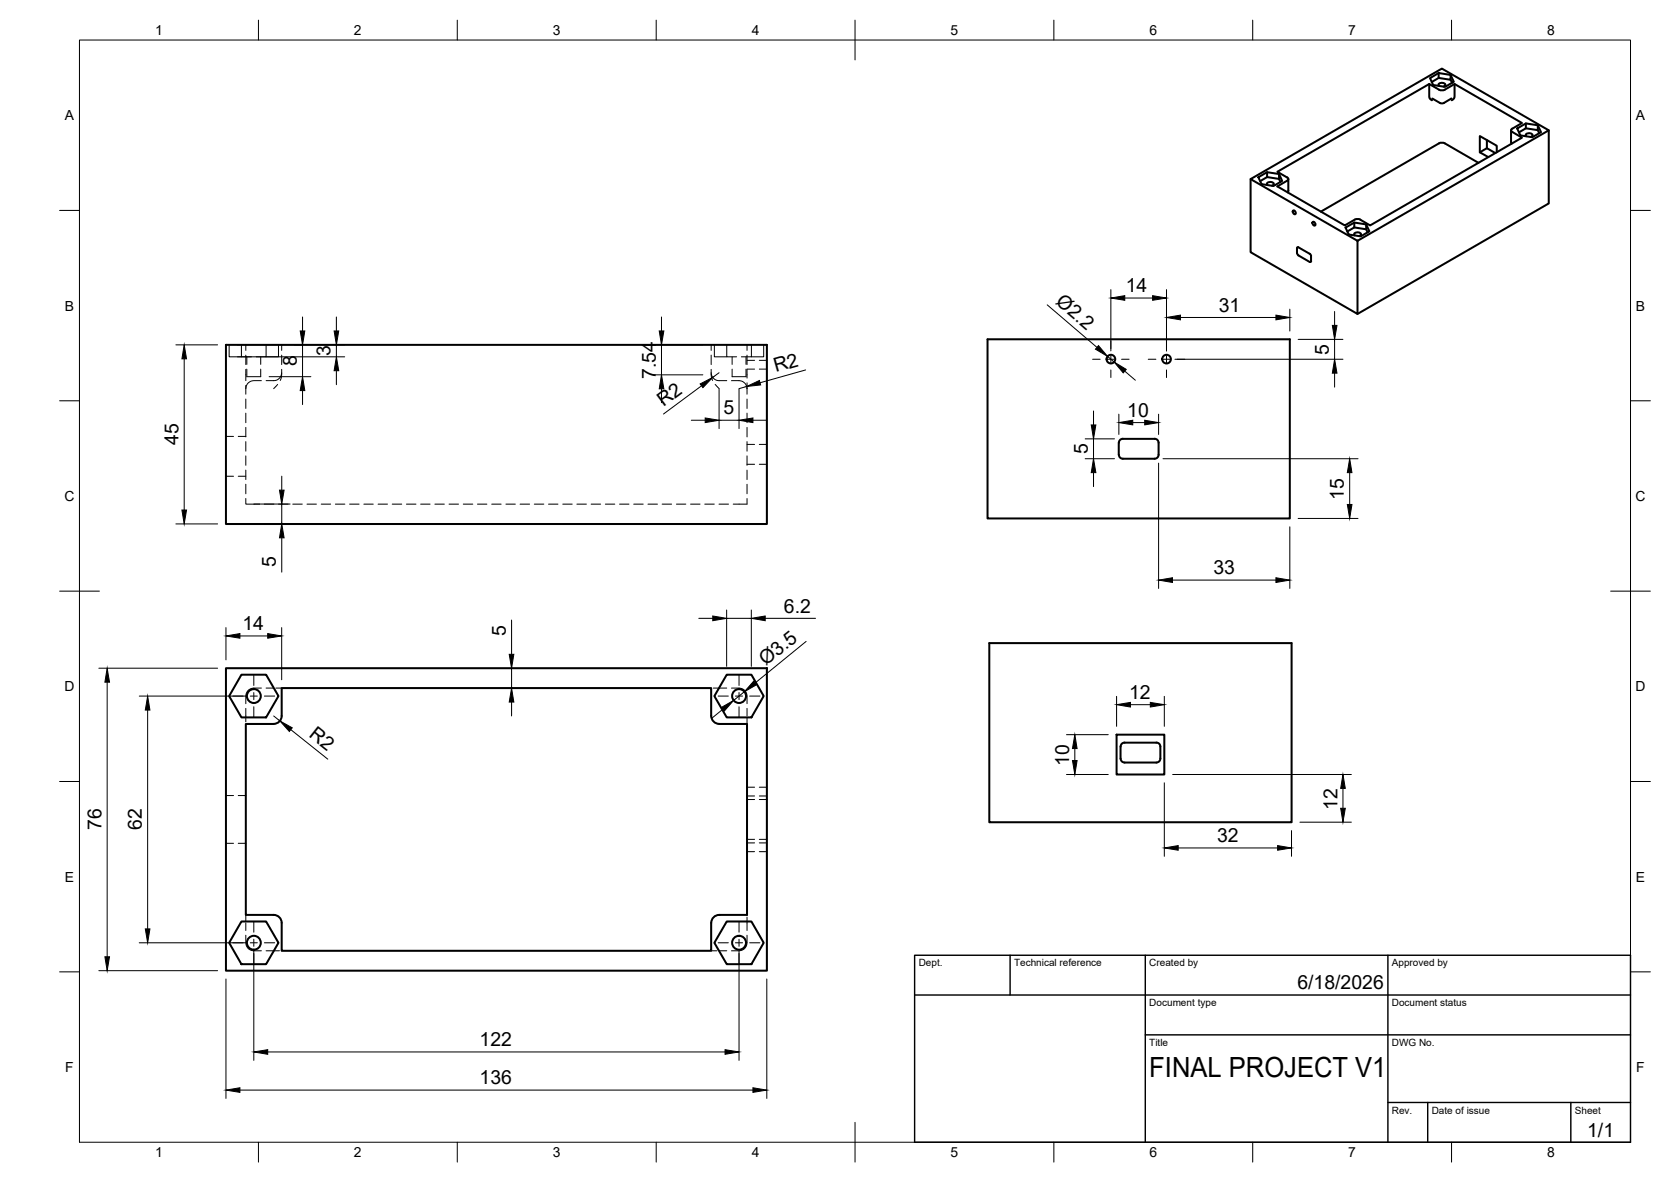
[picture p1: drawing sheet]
<svg xmlns="http://www.w3.org/2000/svg" width="420mm" height="297mm" viewBox="0 0 420 297" stroke-linecap="round" stroke-linejoin="round" font-family="sans-serif">
<!-- layer: Visible -->
<g fill="none" stroke="#000" stroke-width=".51">
<path d="M359.6 19.6l2.1-1.2 3 .4 .8 1.8-2.2 1.2-2.9-.4zM361.7 18.4v1.2l3 .5v-1.3M361.7 19.6l-1.7 1M359.4 21.1v3.2l.2 .5 .5 .4M360.1 24.8l2 1.1M361.8 21.6l-.1-.2a.91 .91 0 0 1 .9-.6 .91 .91 0 0 1 .8 .7l-.4 .2M362.1 25.9l.5 .1 .5-.1M364.7 20.1l.4 .7M365 24.8l-1.9 1.1M365.7 21.1v3.3l-.2 .5-.5 .3M372.1 38.3l1.8-1.1 2.1 1.3M373.9 35.2v2"/>
<path d="M376.3 38.3v-1.7l-4.2-2.4v4.1l2.1 1.2M379.9 32.8l.2 3.3M380.2 32.3l-.2 .2v.5l2.7 1.6-38.2 22-2.5-1.4M380.2 32.3l2.5-1.4-17-9.8-2.4 1.4-.7 .2-.8-.2-2.4-1.4-38.2 22.1 2.4 1.4M381.5 32.3l2.2-1.3 3 .5 .8 1.7-2.2 1.3-3-.5zM383.7 31v1.2l-1.8 1.1M383.7 32.2l3 .5M383.7 34.2l-.1-.2a.91 .91 0 0 1 .9-.5 .91 .91 0 0 1 .8 .6l-.4 .3M386.7 31.5v1.2l.3 .8M389.4 32.8v18.3l-48.1 27.8M314.5 45l48-27.8 26.9 15.6-48.1 27.7zM314.5 45v18.4l26.8 15.5v-18.4"/>
<path d="M316.4 44.5l2.2-1.2 3 .4 .8 1.8-2.2 1.2-3-.4zM318.6 43.3v1.2l-1.7 1M318.6 44.5l3 .5M318.7 46.5l-.2-.2a.91 .91 0 0 1 .9-.6 .91 .91 0 0 1 .9 .7l-.5 .3M321.6 43.7v1.3l.3 .7M323.7 44.6l.2 .2v.4l-2.7 1.6 16.9 9.8 2.9-1.5 1.1 .1M323.9 45v2.9M324 47.9l-.2 .5M325.1 52.9l.5 .2 .2 .7-.6-.2zM330 55.8l.6 .1 .1 .7-.5-.1zM338.3 57.2l2.2-1.3 3 .5 .8 1.7-2.2 1.3-3-.5zM340.5 55.9v1.3l-1.7 1"/>
<path d="M340.5 57.2l3 .4M340.6 59.1l-.1-.1a.91 .91 0 0 1 .9-.6 .91 .91 0 0 1 .8 .6l-.4 .3M343.5 56.4v1.2l.4 .8M371.8 40.9l-8.5-4.9-1.1-.1-30.1 17.3M326.1 63.6v-1.3l.2-.2 3 1.7M326.1 63.6l.4 .6 2.8 1.6 .2 .1 .2-.3M329.3 63.8l.4 .6M329.6 64.4v1.2M56.8 86.7h136v45h-136zM248.3 85.3h76v45h-76zM281.6 110.6l.7-.3h8a1.01 1.01 0 0 1 1 1v3a1.01 1.01 0 0 1-1 1h-8a1.04 1.04 0 0 1-1-1v-3zM56.8 167.9h136v76h-136z"/>
<path d="M60.7 169.6h6.2l3.1 5.3-3.1 5.4h-6.2l-3.1-5.4zM182.7 169.6h6.2l3.1 5.3-3.1 5.4h-6.2l-3.1-5.4zM248.8 161.6h76v45h-76zM280.8 184.6h12v10h-12zM281.7 190.6l.1-3a1.01 1.01 0 0 1 1-1h7.9a.97 .97 0 0 1 1.1 1v3M281.8 190.6a1.01 1.01 0 0 0 1 1h7.9a1.01 1.01 0 0 0 1.1-1M60.7 231.6h6.2l3.1 5.3-3.1 5.4h-6.2l-3.1-5.4zM70.8 231.9v7h108v-7M70.8 231.9a2 2 0 0 0-2-2h-7v-48h7a2 2 0 0 0 2-2v-7h108v7a2.04 2.04 0 0 0 2 2h7v48h-7a2 2 0 0 0-2 2M182.7 231.6h6.2l3.1 5.3-3.1 5.4h-6.2l-3.1-5.4z"/>
<circle cx="279.3" cy="90.3" r="1.09"/>
<circle cx="293.3" cy="90.3" r="1.09"/>
<circle cx="63.8" cy="174.9" r="1.75"/>
<circle cx="185.8" cy="174.9" r="1.75"/>
<circle cx="63.8" cy="236.9" r="1.75"/>
<circle cx="185.8" cy="236.9" r="1.75"/>
</g>
<!-- layer: Hidden -->
<g fill="none" stroke="#000" stroke-width=".25">
<path d="M57.6 86.7v3h3.1v-3M60.7 89.7h2.5M61.8 92.8v2.9M61.8 96.9v.8M61.8 86.7v1.4M61.8 89.2v2.4M62.1 92.8v1.9h3.5v-1.9M62.1 89.7v1.9M65.6 89.7v1.9M65.7 95.7h-1.9a2.04 2.04 0 0 0-2 2v1.4M66.9 86.7v3h-2.5M69.8 96.6l-1 1.1"/>
<path d="M70 86.7v3h-3.1M70.8 92.8v1.7l-.3 1.1M70.8 93.7a2.01 2.01 0 0 1-2 2h-1.9M70.8 86.7v1.4M70.8 89.2v2.4M178.8 93.7a2.01 2.01 0 0 0 2 2h1.9M178.8 92.8v1.7l.4 1.1M178.8 86.7v1.4M178.8 89.2v2.4M179.6 86.7v3h3.1M179.8 96.6l1 1.1M182.7 86.7v3h2.5"/>
<path d="M183.9 95.7h1.9a2.04 2.04 0 0 1 2 2M184.1 92.8v1.9h3.5v-1.9M184.1 89.7v1.9M187.6 89.7v1.9M187.8 96.2v1.5M187.8 92.8v2.2M187.8 86.7v1.4M187.8 89.2v2.4M187.8 97.7v1.4M187.8 92.8h1.9M187.8 90.6h1.9M188.9 86.7v3h-2.5"/>
<path d="M190.9 92.8h1.9M190.9 90.6h1.9M192 86.7v3h-3.1M56.8 119.7h1.9M56.8 109.7h1.9M59.9 119.7h1.9M59.9 109.7h1.9M61.8 100.3v2.3M61.8 103.8v2.4M61.8 107.4v2.4M61.8 111v2.4M61.8 114.6v2.3"/>
<path d="M61.8 118.1v2.4M187.8 100.3v2.3M187.8 103.8v2.4M187.8 107.4v2.4M187.8 111v2.4M187.8 114.6v2.3M187.8 118.1v2.4M187.8 116.7h1.9M187.8 111.7h1.9M190.9 116.7h1.9M190.9 111.7h1.9M61.8 125.3v1.4h3.5"/>
<path d="M61.8 121.7v2.4M66.5 126.7h2.4M70 126.7h2.4M73.6 126.7h2.4M77.2 126.7h2.4M80.8 126.7h2.3M84.3 126.7h2.4M87.9 126.7h2.4M91.5 126.7h2.4M95.1 126.7h2.3M98.6 126.7h2.4M102.2 126.7h2.4"/>
<path d="M105.8 126.7h2.3M109.3 126.7h2.4M112.9 126.7h2.4M116.5 126.7h2.4M120.1 126.7h2.3M123.6 126.7h2.4M127.2 126.7h2.4M130.8 126.7h2.4M134.3 126.7h2.4M137.9 126.7h2.4M141.5 126.7h2.4M145.1 126.7h2.3"/>
<path d="M148.6 126.7h2.4M152.2 126.7h2.4M155.8 126.7h2.4M159.3 126.7h2.4M162.9 126.7h2.4M166.5 126.7h2.4M170.1 126.7h2.3M173.6 126.7h2.4M177.2 126.7h2.4M180.8 126.7h2.4M187.8 125.3v1.4h-3.4M187.8 121.7v2.4"/>
<path d="M61.8 178v3.4M65.7 172.9h-1.9a2 2 0 0 0-2 2v1.9M66.9 172.9h1.9M69.4 172.9h1.4M179.4 172.9h3.3M183.9 172.9h1.9a2 2 0 0 1 2 2v1.9M187.8 178v1.9M56.8 199.9h1.9M59.9 199.9h1.9M187.8 180.5v1.4M187.8 197.8h1.9M190.9 197.8h1.9"/>
<path d="M56.8 211.9h1.9M59.9 211.9h1.9M187.8 200.9h1.9M187.8 210.9h1.9M187.8 214h1.9M187.8 211.8h1.9M187.8 200h1.9M190.9 200.9h1.9M190.9 210.9h1.9M190.9 214h1.9M190.9 211.8h1.9M190.9 200h1.9"/>
<path d="M61.8 229.9v1.5M61.8 235v1.9a2 2 0 0 0 2 2h1.9M61.8 231.9v1.9M66.9 238.9h3.4M178.8 238.9h1.5M180.8 238.9h1.9M187.8 230.5v3.3M187.8 235v1.9a2 2 0 0 1-2 2h-1.9"/>
</g>
<!-- layer: BORDER -->
<g fill="none" stroke="#000" stroke-width=".25">
<path d="M20 10.1h390v276.9h-390zM65 5.1v5M115 5.1v5M165 5.1v5M215 5.1v10M265 5.1v5M315 5.1v5M365 5.1v5M15 52.9h5M410 52.9h5M15 100.7h5M410 100.7h5"/>
<path d="M15 148.6h10M405 148.6h10M15 196.4h5M410 196.4h5M15 244.2h5M410 244.2h5M65 287v5M115 287v5M165 287v5M215 282.1v9.9M265 287v5M315 287v5"/>
<path d="M365 287v5"/>
</g>
<!-- layer: TITLEBLOCK -->
<path d="M230 240.1h180v46.9h-180zM230 250h180M254 240.1v9.9M288 240.1v46.9M349 240.1v46.9M288 260.1h122M349 277.1h61M359 277.1v9.9M395 277.1v9.9" fill="none" stroke="#000" stroke-width=".36"/>
<!-- layer: Smart Centers -->
<g fill="none" stroke="#000" stroke-width=".25">
<path d="M274.7 90.3h1.9M278.4 90.3h1.8M279.3 85.7v1.9M279.3 89.4v1.8M279.3 93v1.9M282 90.3h1.9M288.7 90.3h1.9M292.4 90.3h1.8M293.3 85.7v1.9M293.3 89.4v1.8M293.3 93v1.9M296 90.3h1.9"/>
<path d="M58.6 174.9h2.5M62.9 174.9h1.8M63.8 169.7v2.6M63.8 174v1.8M63.8 177.6v2.6M66.5 174.9h2.6M180.6 174.9h2.5M184.9 174.9h1.8M185.8 169.7v2.6M185.8 174v1.8M185.8 177.6v2.6M188.5 174.9h2.6"/>
<path d="M58.6 236.9h2.5M62.9 236.9h1.8M63.8 231.7v2.6M63.8 236v1.8M63.8 239.6v2.6M66.5 236.9h2.6M180.6 236.9h2.5M184.9 236.9h1.8M185.8 231.7v2.6M185.8 236v1.8M185.8 239.6v2.6M188.5 236.9h2.6"/>
</g>
<!-- layer: FD_Dimensions -->
<g fill="none" stroke="#000" stroke-width=".25">
<path d="M76.1 79.7v3.5M84.6 79.7v3.5M166.3 79.7v3.5M263.3 76.6l12.5 10.7M279.3 72.8v15.4M282.8 74.9h7M293.3 72.8v15.4M296.8 79.8h24M324.3 77.7v5.5M335.6 78.3v3.5M44.2 86.7h10.5M46.3 90.2v38"/>
<path d="M59.7 86.7h27M59.7 89.7h27M67.7 94.7h10.5M76.1 86.7v8M76.1 98.2v3.5M84.6 86.7v3M84.6 93.2v3.5M164.2 86.7h12.5M164.2 94.2h12.5M166.3 86.7v7.5M166.3 97.7v3.5M176.4 97l-9.6 7"/>
<path d="M180.8 93.7l-1.6 1.2M180.8 97.8v9.9M185.8 97.8v9.9M187.7 97.1l-1.9 .6M202.6 93l-11.5 3.2M278.5 89.6l1.7 1.4M282.8 93.3l2.7 2.3M295.4 90.3h42.3M326.4 85.3h11.3M335.6 85.3v5M335.6 93.8v3.5M70.8 119.7v3.5"/>
<path d="M173.8 105.6h3.5M180.8 105.6h5M189.3 105.6h3.5M272.9 110.3h7.3M272.9 115.3h7.3M275 103.3v3.5M275 110.3v5M275 118.8v3.5M281.3 104.1v5.1M284.8 106.2h3M291.3 104.1v5.1M291.3 116.4v31.5"/>
<path d="M292.4 115.3h49.1M339.4 118.8v8M44.2 131.7h10.5M63.9 126.7h9M70.8 126.7v5M70.8 135.2v8.6M324.3 132.4v15.5M326.4 130.3h15.1M56.8 157.7v8.1M60.3 159.8h7M70.8 157.7v13.1M128.6 155.8v8.6"/>
<path d="M175.7 155.4h3.5M182.7 153.3v14.2M182.7 155.4h6.2M188.9 153.3v14.2M192.4 155.4h12.7M294.8 145.8h26M24.8 167.9h29.9M26.9 171.4v69M35 174.9h26.7M37.1 178.4v55M68.8 179.9l1.6 1.3M72.9 172.9h57.8"/>
<path d="M128.6 167.9v5M128.6 176.4v3.5M181.7 178.3l-2.7 2.2M187.2 173.8l-2.8 2.2M202.7 161.2l-12.8 10.4M280.8 175v7.5M284.2 177.1h5M292.8 175v7.5M73.1 183.4l9.3 7.4M268.2 194.6h10.5M268.2 184.6h10.5M270.3 188.1v3"/>
<path d="M292.8 196.7v18.5M294.9 194.6h44.9M337.7 198.1v5M296.2 213.1h25M324.7 208.7v6.5M326.9 206.6h12.9M35 236.9h26.7M63.8 239v27.5M185.8 239v27.5M24.8 243.9h29.9M56.8 246v30M192.8 246v30"/>
<path d="M60.3 273.9h129M67.3 264.4h115"/>
</g>
<g fill="#000" stroke="#000" stroke-width=".25">
<path d="M279.3 74.9l3.5-.6v1.2zM289.8 74.3l3.5 .6-3.5 .6zM293.3 79.8l3.5-.6v1.2zM320.8 79.2l3.5 .6-3.5 .6zM46.3 86.7l.6 3.5h-1.2zM76.1 94.7l.5 3.5h-1.1zM75.5 83.2h1.1l-.5 3.5zM84 83.2h1.2l-.6 3.5zM84.6 89.7l.6 3.5h-1.2zM165.8 83.2h1.1l-.6 3.5zM166.3 94.2l.6 3.5h-1.1zM176 96.5l3.2-1.6-2.5 2.5z"/>
<path d="M187.7 97.1l3.2-1.5 .4 1.1zM276.2 86.9l2.3 2.7-3.1-1.9zM280.2 91l3 1.8-.8 .9zM335.6 90.3l.6 3.5h-1.2zM335 81.8h1.2l-.6 3.5zM177.3 105l3.5 .6-3.5 .6zM185.8 105.6l3.5-.6v1.2zM274.4 106.8h1.1l-.5 3.5zM275 115.3l.5 3.5h-1.1zM281.3 106.2l3.5-.6v1.2zM287.8 105.6l3.5 .6-3.5 .6zM339.4 115.3l.5 3.5h-1.1z"/>
<path d="M45.7 128.2h1.2l-.6 3.5zM70.3 123.2h1.1l-.6 3.5zM70.8 131.7l.6 3.5h-1.1zM338.8 126.8h1.1l-.5 3.5zM56.8 159.8l3.5-.6v1.2zM67.3 159.2l3.5 .6-3.5 .6zM179.2 154.8l3.5 .6-3.5 .6zM188.9 155.4l3.5-.6v1.2zM291.3 145.8l3.5-.6v1.2zM320.8 145.2l3.5 .6-3.5 .6zM26.9 167.9l.6 3.5h-1.1zM37.1 174.9l.6 3.5h-1.2z"/>
<path d="M128.6 172.9l.6 3.5h-1.2zM128 164.4h1.2l-.6 3.5zM181.4 177.8l3-1.8-2.3 2.7zM189.5 171.2l.7 .9-3 1.7zM280.8 177.1l3.4-.6v1.2zM289.2 176.5l3.6 .6-3.6 .6zM70.4 181.2l3.1 1.7-.8 .9zM269.7 191.1h1.1l-.5 3.5zM270.3 184.6l.5 3.5h-1.1zM337.7 194.6l.6 3.5h-1.2zM292.8 213.1l3.4-.6v1.2zM321.2 212.5l3.5 .6-3.5 .6z"/>
<path d="M337.1 203.1h1.2l-.6 3.5zM36.5 233.4h1.2l-.6 3.5zM26.4 240.4h1.1l-.6 3.5zM56.8 273.9l3.5-.5v1.1zM63.8 264.4l3.5-.6v1.2zM182.3 263.8l3.5 .6-3.5 .6zM189.3 273.4l3.5 .5-3.5 .6z"/>
</g>
<text font-size="7" x="289" y="270.6">FINAL PROJECT V1</text>
<g font-size="4.9">
<text x="265.2" y="76.2" transform="rotate(40 265.2 76.2)">Ø2.2</text>
<text x="283.1" y="73.5">14</text>
<text x="306.5" y="78.3">31</text>
<text x="83.1" y="89.5" transform="rotate(-90 83.1 89.5)">3</text>
<text x="334.1" y="89.1" transform="rotate(-90 334.1 89.1)">5</text>
<text x="74.6" y="92" transform="rotate(-90 74.6 92)">8</text>
<text x="164.9" y="95.2" transform="rotate(-90 164.9 95.2)">7.54</text>
<text x="195.1" y="93.6" transform="rotate(-16 195.1 93.6)">R2</text>
<text x="166.8" y="102.3" transform="rotate(-37 166.8 102.3)">R2</text>
<text x="181.9" y="104.1">5</text>
<text x="283.4" y="104.7">10</text>
<text x="44.9" y="111.8" transform="rotate(-90 44.9 111.8)">45</text>
<text x="273.5" y="114.1" transform="rotate(-90 273.5 114.1)">5</text>
<text x="337.9" y="125.7" transform="rotate(-90 337.9 125.7)">15</text>
<text x="69.4" y="142.6" transform="rotate(-90 69.4 142.6)">5</text>
<text x="305.1" y="144.3">33</text>
<text x="197.1" y="153.9">6.2</text>
<text x="60.9" y="158.4">14</text>
<text x="127.2" y="159.7" transform="rotate(-90 127.2 159.7)">5</text>
<text x="192.6" y="167.5" transform="rotate(-39 192.6 167.5)">Ø3.5</text>
<text x="283.9" y="175.7">12</text>
<text x="77.5" y="185.1" transform="rotate(39 77.5 185.1)">R2</text>
<text x="268.8" y="192.5" transform="rotate(-90 268.8 192.5)">10</text>
<text x="336.3" y="203.5" transform="rotate(-90 336.3 203.5)">12</text>
<text x="25.5" y="208.6" transform="rotate(-90 25.5 208.6)">76</text>
<text x="35.7" y="208.6" transform="rotate(-90 35.7 208.6)">62</text>
<text x="306" y="211.6">32</text>
<text x="289" y="248.5">მმმმ მმმმმმმმმმმ</text>
<text x="326.2" y="248.5">6/18/2026</text>
<text x="120.6" y="263">122</text>
<text x="120.6" y="272.5">136</text>
<text x="399.1" y="285.7">1/1</text>
</g>
<g font-size="3.5">
<text x="39" y="8.8">1</text>
<text x="89" y="8.8">2</text>
<text x="139" y="8.8">3</text>
<text x="189" y="8.8">4</text>
<text x="239" y="8.8">5</text>
<text x="289" y="8.8">6</text>
<text x="339" y="8.8">7</text>
<text x="389" y="8.8">8</text>
<text x="16.3" y="30.2">A</text>
<text x="411.3" y="30.2">A</text>
<text x="16.3" y="78">B</text>
<text x="411.3" y="78">B</text>
<text x="16.2" y="125.9">C</text>
<text x="411.2" y="125.9">C</text>
<text x="16.2" y="173.7">D</text>
<text x="411.2" y="173.7">D</text>
<text x="16.3" y="221.6">E</text>
<text x="411.3" y="221.6">E</text>
<text x="16.4" y="269.4">F</text>
<text x="411.4" y="269.4">F</text>
<text x="39" y="290.8">1</text>
<text x="89" y="290.8">2</text>
<text x="139" y="290.8">3</text>
<text x="189" y="290.8">4</text>
<text x="239" y="290.8">5</text>
<text x="289" y="290.8">6</text>
<text x="339" y="290.8">7</text>
<text x="389" y="290.8">8</text>
</g>
<g font-size="2.5">
<text x="231" y="242.9">Dept.</text>
<text x="255" y="242.9">Technical reference</text>
<text x="289" y="242.9">Created by</text>
<text x="350" y="242.9">Approved by</text>
<text x="289" y="252.8">Document type</text>
<text x="350" y="252.8">Document status</text>
<text x="289" y="262.9">Title</text>
<text x="350" y="262.9">DWG No.</text>
<text x="350" y="279.9">Rev.</text>
<text x="360" y="279.9">Date of issue</text>
<text x="396" y="279.9">Sheet</text>
</g>
</svg>
